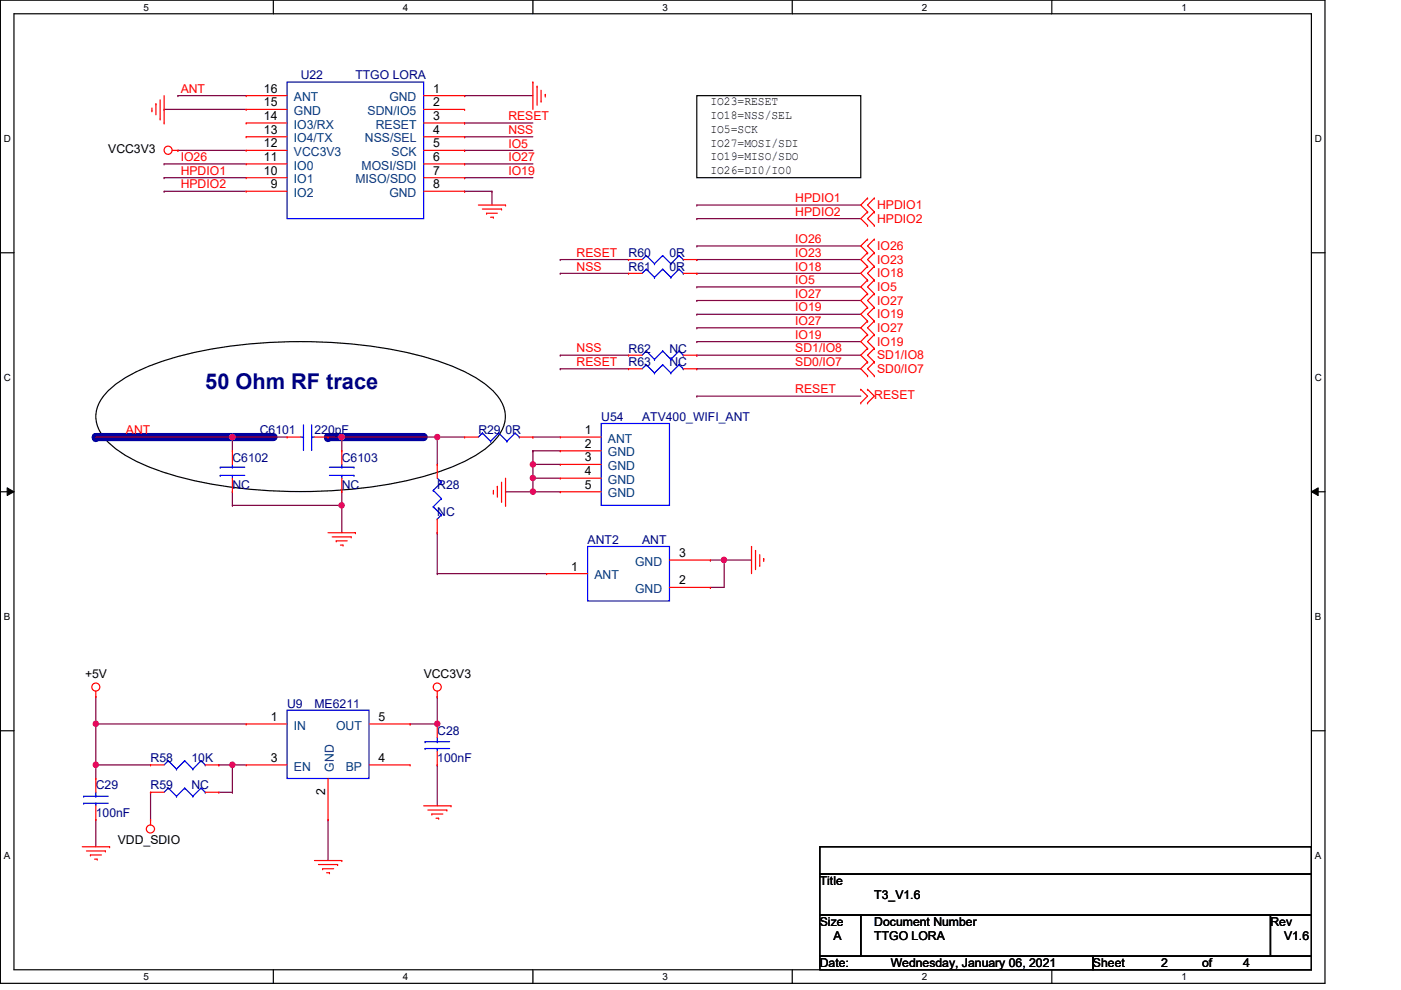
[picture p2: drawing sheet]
<svg xmlns="http://www.w3.org/2000/svg" width="297mm" height="210mm" viewBox="0 0 297 210" stroke-linecap="round" stroke-linejoin="round" font-family="sans-serif">
<path d="M.1 0h280.8v208.5h-280.8zM3 2.9h275v202.7h-275z" fill="none" stroke="#000" stroke-width=".25"/>
<g fill="#fff">
<path d="M30.4 .3h1.2v2.4h-1.2z"/>
<path d="M30.4 205.9h1.2v2.3h-1.2z"/>
</g>
<path d="M58 0v2.9M58 205.6v2.9" fill="none" stroke="#000" stroke-width=".25"/>
<g fill="#fff">
<path d="M85.4 .3h1.2v2.4h-1.2z"/>
<path d="M85.4 205.9h1.2v2.3h-1.2z"/>
</g>
<path d="M113 0v2.9M113 205.6v2.9" fill="none" stroke="#000" stroke-width=".25"/>
<g fill="#fff">
<path d="M140.5 .3h1.1v2.4h-1.1z"/>
<path d="M140.5 205.9h1.1v2.3h-1.1z"/>
</g>
<path d="M168 0v2.9M168 205.6v2.9" fill="none" stroke="#000" stroke-width=".25"/>
<g fill="#fff">
<path d="M195.4 .3h1.2v2.4h-1.2z"/>
<path d="M195.4 205.9h1.2v2.3h-1.2z"/>
</g>
<path d="M223 0v2.9M223 205.6v2.9" fill="none" stroke="#000" stroke-width=".25"/>
<g fill="#fff">
<path d="M250.5 .3h1.1v2.4h-1.1z"/>
<path d="M250.5 205.9h1.1v2.3h-1.1z"/>
<path d="M.8 28.2h1.5v2.4h-1.5z"/>
<path d="M278.8 28.2h1.4v2.4h-1.4z"/>
<path d="M.8 78.9h1.5v2.3h-1.5z"/>
<path d="M278.8 78.9h1.4v2.3h-1.4z"/>
</g>
<path d="M.1 53.6h2.9M278 53.6h2.9" fill="none" stroke="#000" stroke-width=".25"/>
<g fill="#fff">
<path d="M.8 129.6h1.4v2.3h-1.4z"/>
<path d="M278.8 129.6h1.3v2.3h-1.3z"/>
</g>
<path d="M.1 104.3h2.9M278 104.3h2.9" fill="none" stroke="#000" stroke-width=".25"/>
<path d="M1.5 103.4l1.5 .9-1.5 .8zM278 104.3l1.5-.9v1.7z" fill="#000"/>
<path d="M1.5 103.4l1.5 .9-1.5 .8zM278 104.3l1.5-.9v1.7z" fill="none" stroke="#000" stroke-width=".21"/>
<g fill="#fff">
<path d="M.8 180.3h1.4v2.3h-1.4z"/>
<path d="M278.8 180.3h1.3v2.3h-1.3z"/>
</g>
<path d="M23.2 82.7a34.8 34.8 0 0 1 14.4-7.1 108.3 108.3 0 0 1 52.2 0 34.9 34.9 0 0 1 14.5 7.1 7.2 7.2 0 0 1 2.4 8 14.2 14.2 0 0 1-6.6 6.3 65.6 65.6 0 0 1-23.9 6.5 104.9 104.9 0 0 1-41-3.2 32.8 32.8 0 0 1-12-6.3 7.2 7.2 0 0 1-2.4-8l.6-1.2zM.1 154.9h2.9M278 154.9h2.9" fill="none" stroke="#000" stroke-width=".25"/>
<path d="M20.3 92.7h37.7" fill="none" stroke="#0000a0" stroke-width="1.7"/>
<circle cx="20.3" cy="92.7" r=".87" fill="#0000a0"/>
<path d="M69.6 92.7h20.2" fill="none" stroke="#0000a0" stroke-width="1.7"/>
<circle cx="69.6" cy="92.7" r=".87" fill="#0000a0"/>
<path d="M147.7 20.3h34.8v17.4h-34.8z" fill="none" stroke="#000" stroke-width=".25"/>
<g fill="none" stroke="#7f003f" stroke-width=".25">
<path d="M34.8 34.8h.1M34.8 37.7h.1M34.8 34.8h17.4M34.8 37.7h17.4M34.8 40.6h.1M34.8 40.6h17.4M147.7 52.2h.1M147.7 43.5h.1M147.7 46.4h.1M147.7 52.2h34.8M147.7 43.5h34.8M147.7 46.4h34.8"/>
<path d="M49.3 92.7h.1M49.3 92.7v2.9M72.5 92.7h.1M72.5 92.7v2.9M72.5 107.1h.1M72.5 107.1v5.8"/>
</g>
<circle cx="72.4" cy="107.1" r=".56" fill="#f0f"/>
<circle cx="72.4" cy="107.1" r=".56" fill="none" stroke="#f0f" stroke-width=".25"/>
<path d="M20.3 92.7h.1M20.3 92.7h40.6M49.3 92.7h.1M49.3 104.3h.1M49.3 104.3v2.8" fill="none" stroke="#7f003f" stroke-width=".25"/>
<circle cx="49.3" cy="92.7" r=".56" fill="#f0f"/>
<circle cx="49.3" cy="92.7" r=".56" fill="none" stroke="#f0f" stroke-width=".25"/>
<path d="M69.6 92.7h.1M69.6 92.7h2.9M49.3 107.1h.1M72.5 104.3h.1M72.5 104.3v2.8h-23.2M113 104.3h.1M113 104.3h5.8" fill="none" stroke="#7f003f" stroke-width=".25"/>
<circle cx="113" cy="104.2" r=".56" fill="#f0f"/>
<circle cx="113" cy="104.2" r=".56" fill="none" stroke="#f0f" stroke-width=".25"/>
<path d="M113 95.6h.1M113 95.6h5.8M113 95.6v2.9M113 101.4h.1M113 101.4h5.8" fill="none" stroke="#7f003f" stroke-width=".25"/>
<circle cx="113" cy="101.3" r=".56" fill="#f0f"/>
<circle cx="113" cy="101.3" r=".56" fill="none" stroke="#f0f" stroke-width=".25"/>
<path d="M113 98.5h.1M113 98.5h5.8M113 101.4h.1M113 101.4v2.9" fill="none" stroke="#7f003f" stroke-width=".25"/>
<circle cx="113" cy="98.5" r=".56" fill="#f0f"/>
<circle cx="113" cy="98.5" r=".56" fill="none" stroke="#f0f" stroke-width=".25"/>
<g fill="none" stroke="#7f003f" stroke-width=".25">
<path d="M34.8 23.2h.1M34.8 23.2h17.4M37.7 31.9h.1M37.7 20.3h.1M37.7 31.9h14.5M37.7 20.3h14.5M98.5 37.7h.1M98.5 34.8h.1M98.5 31.9h.1M98.5 29h.1M98.5 26.1h.1M98.5 20.3h.1"/>
<path d="M98.5 37.7h14.5M98.5 34.8h14.5M98.5 31.9h14.5M98.5 29h14.5M98.5 26.1h14.5M98.5 20.3h14.5M98.5 40.6h.1M98.5 40.6h5.8M104.3 40.6h.1M104.3 40.6v2.9M147.7 58h.1M147.7 55h.1"/>
<path d="M147.7 58h34.8M147.7 55h34.8M147.7 66.6h.1M147.7 63.7h.1M147.7 60.8h.1M147.7 66.6h34.8M147.7 63.7h34.8M147.7 60.8h34.8M92.7 92.7h.1M92.7 92.7v5.8M92.7 92.7h5.8M113 98.5h.1"/>
<path d="M113 92.7h.1M113 98.5v2.9M113 92.7h5.8M92.7 112.9h.1M92.7 112.9v8.7M107.2 104.3h.1M107.2 104.3h5.8"/>
</g>
<circle cx="92.7" cy="92.7" r=".56" fill="#f0f"/>
<circle cx="92.7" cy="92.7" r=".56" fill="none" stroke="#f0f" stroke-width=".25"/>
<path d="M72.5 92.7h.1M72.5 92.7h20.2" fill="none" stroke="#7f003f" stroke-width=".25"/>
<circle cx="72.4" cy="92.7" r=".56" fill="#f0f"/>
<circle cx="72.4" cy="92.7" r=".56" fill="none" stroke="#f0f" stroke-width=".25"/>
<path d="M153.5 118.7h.1M153.5 118.7h5.8M153.5 118.7v5.8h-2.9M150.6 124.5h.1" fill="none" stroke="#7f003f" stroke-width=".25"/>
<circle cx="153.5" cy="118.7" r=".56" fill="#f0f"/>
<circle cx="153.5" cy="118.7" r=".56" fill="none" stroke="#f0f" stroke-width=".25"/>
<path d="M150.6 118.7h.1M150.6 118.7h2.9M92.7 121.6h.1M92.7 121.6h23.2M20.3 153.5h.1M20.3 153.5h31.9" fill="none" stroke="#7f003f" stroke-width=".25"/>
<circle cx="20.3" cy="153.5" r=".56" fill="#f0f"/>
<circle cx="20.3" cy="153.5" r=".56" fill="none" stroke="#f0f" stroke-width=".25"/>
<path d="M86.9 153.5h.1M92.7 147.7h.1M92.7 147.7v5.8h-5.8M20.3 162.2h.1M20.3 162.2h11.6M92.7 162.2h.1M92.7 162.2v8.7" fill="none" stroke="#7f003f" stroke-width=".25"/>
<circle cx="92.7" cy="153.5" r=".56" fill="#f0f"/>
<circle cx="92.7" cy="153.5" r=".56" fill="none" stroke="#f0f" stroke-width=".25"/>
<path d="M20.3 147.7h.1M20.3 147.7v5.8M49.3 162.2h.1M49.3 162.2h2.9M69.6 173.8h.1M69.6 173.8v8.7" fill="none" stroke="#7f003f" stroke-width=".25"/>
<circle cx="49.3" cy="162.2" r=".56" fill="#f0f"/>
<circle cx="49.3" cy="162.2" r=".56" fill="none" stroke="#f0f" stroke-width=".25"/>
<path d="M20.3 153.5v11.6M20.3 173.8h.1M20.3 162.2h.1M20.3 173.8v5.7" fill="none" stroke="#7f003f" stroke-width=".25"/>
<circle cx="20.3" cy="162.2" r=".56" fill="#f0f"/>
<circle cx="20.3" cy="162.2" r=".56" fill="none" stroke="#f0f" stroke-width=".25"/>
<g fill="none" stroke="#7f003f" stroke-width=".25">
<path d="M118.8 55h.1M118.8 58h.1M118.8 55h14.5M118.8 58h14.5M118.8 78.2h.1M118.8 75.3h.1M118.8 75.3h14.5M118.8 78.2h14.5M147.7 72.4h.1M147.7 69.5h.1M147.7 75.3h.1M147.7 78.2h.1"/>
<path d="M147.7 72.4h34.8M147.7 69.5h34.8M147.7 75.3h34.8M147.7 78.2h34.8M147.7 84h.1M147.7 84h34.8M31.9 168h.1M31.9 168v5.8M46.4 162.2h.1M46.4 168h2.9M46.4 162.2h2.9M49.3 168h.1"/>
<path d="M49.3 162.2h.1M49.3 162.2v5.8"/>
</g>
<g fill="none" stroke="#f00" stroke-width=".25">
<path d="M113 17.4h.1M113 17.4v5.8M113.9 18.3h.1M113.9 18.3v4M114.7 19.1v2.4M32.2 23.5h.1M32.2 22.9v.6M33.1 22h.1M33.1 22v2.3M33.9 25.2h.1M33.9 21.2v4M34.8 26.1h.1"/>
<path d="M34.8 20.3v5.8M36.5 31.9h1.2M37.7 31.9h.1M52.2 20.3h.1M52.2 31.9h.1M52.2 26.1h.1M52.2 29h.1M52.2 34.8h.1M52.2 37.7h.1M52.2 23.2h.1M52.2 31.9h8.7M52.2 20.3h8.7"/>
<path d="M52.2 37.7h8.7M52.2 34.8h8.7M52.2 29h8.7M52.2 26.1h8.7M52.2 23.2h8.7M89.8 31.9h8.7M89.8 20.3h8.7M89.8 37.7h8.7M89.8 34.8h8.7M89.8 29h8.7M89.8 26.1h8.7M89.8 23.2h8.7"/>
<path d="M98.5 37.7h.1M98.5 34.8h.1M98.5 31.9h.1M98.5 29h.1M98.5 26.1h.1M98.5 23.2h.1M98.5 20.3h.1M114.7 21.5h.1M115.6 20h.1M115.6 20v.6M52.2 40.6h.1M52.2 40.6h8.7"/>
<path d="M89.8 40.6h8.7M98.5 40.6h.1M101.4 43.5h5.8M102.3 44.3h4M103.2 45.2h.1M103.2 45.2h2.2M104 46.1h.6M104.6 46.1h.1M106.3 44.3h.1M107.2 43.5h.1M133.3 55h.1M133.3 58h.1"/>
<path d="M133.3 55h2.8M133.3 58h2.8M144.9 55h2.8M144.9 58h2.8M147.7 55h.1M147.7 58h.1M183.9 42h.1M183.9 44.9h.1M183.9 47.8h.1M183.9 50.7h.1M183.9 53.6h.1M183.9 56.5h.1"/>
<path d="M183.9 59.4h.1M183.9 42l-1.4 1.5 1.4 1.4M183.9 44.9l-1.4 1.5 1.4 1.4M183.9 50.7l-1.4 1.5 1.4 1.4M183.9 53.6l-1.4 1.4 1.4 1.5M183.9 56.5l-1.4 1.5 1.4 1.4M183.9 59.4l-1.4 1.4 1.4 1.5M185.4 44.9h.1M185.4 42h.1M185.4 47.8h.1M185.4 53.6h.1M185.4 50.7h.1"/>
<path d="M185.4 56.5h.1M185.4 59.4h.1M185.4 42l-1.5 1.5 1.5 1.4M185.4 44.9l-1.5 1.5 1.5 1.4M185.4 50.7l-1.5 1.5 1.5 1.4M185.4 53.6l-1.5 1.4 1.5 1.5M185.4 56.5l-1.5 1.5 1.5 1.4M185.4 59.4l-1.5 1.4 1.5 1.5M133.3 78.2h.1M133.3 75.3h.1M133.3 78.2h2.8M133.3 75.3h2.8"/>
<path d="M144.9 78.2h2.8M144.9 75.3h2.8M147.7 78.2h.1M147.7 75.3h.1M183.9 62.3h.1M183.9 65.2h.1M183.9 68.1h.1M183.9 71h.1M183.9 73.9h.1M183.9 76.8h.1M183.9 79.7h.1M183.9 62.3l-1.4 1.4 1.4 1.5"/>
<path d="M183.9 65.2l-1.4 1.4 1.4 1.5M183.9 68.1l-1.4 1.4 1.4 1.5M183.9 71l-1.4 1.4 1.4 1.5M183.9 73.9l-1.4 1.4 1.4 1.5M183.9 76.8l-1.4 1.4 1.4 1.5M185.4 62.3h.1M185.4 65.2h.1M185.4 68.1h.1M185.4 71h.1M185.4 73.9h.1M185.4 76.8h.1M185.4 79.7h.1"/>
<path d="M185.4 62.3l-1.5 1.4 1.5 1.5M185.4 65.2l-1.5 1.4 1.5 1.5M185.4 68.1l-1.5 1.4 1.5 1.5M185.4 71l-1.5 1.4 1.5 1.5M185.4 73.9l-1.5 1.4 1.5 1.5M185.4 76.8l-1.5 1.4 1.5 1.5M49.3 95.6h.1M49.3 95.6v2.9M60.9 92.7h.1M60.9 92.7h2.9M66.7 92.7h2.9M69.6 92.7h.1"/>
<path d="M72.5 95.6h.1M72.5 95.6v2.9M92.7 98.5h.1M92.7 98.5v2.9M98.5 92.7h.1M98.5 92.7h2.9M110.1 92.7h2.9M113 92.7h.1M118.8 92.7h.1M118.8 95.6h.1M118.8 98.5h.1M118.8 92.7h8.7"/>
<path d="M118.8 95.6h8.7M118.8 98.5h8.7M182.5 85.4h.1M182.5 82.5h.1M182.5 82.5l1.4 1.5-1.4 1.4M183.9 85.4h.1M183.9 82.5h.1M183.9 82.5l1.5 1.5-1.5 1.4M49.3 104.3h.1M49.3 101.4v2.9M69.6 112.9h5.7M70.4 113.8h4.1"/>
<path d="M71.3 114.7h.1M71.3 114.7h2.3M72.2 115.6h.5M72.5 104.3h.1M72.5 101.4v2.9M72.7 115.6h.1M74.5 113.8h.1M75.3 112.9h.1M92.7 112.9h.1M92.7 110.1v2.8M104.6 104.6h.1M104.6 104v.6"/>
<path d="M105.4 103.1h.1M105.4 103.1v2.3M106.3 106.3h.1M106.3 102.2v4.1M107.2 107.1h.1M107.2 101.4v5.7M118.8 101.4h.1M118.8 104.3h.1M118.8 101.4h8.7M118.8 104.3h8.7M141.9 118.7h8.7M150.6 118.7h.1"/>
<path d="M159.3 115.9h.1M159.3 115.9v5.7M160.2 116.7h.1M160.2 116.7v4.1M161.1 119.9h.1M161.1 117.6v2.3M161.9 118.4h.1M161.9 118.4v.6M115.9 121.6h.1M115.9 121.6h8.7M141.9 124.5h8.7M150.6 124.5h.1"/>
<path d="M20.3 147.7h.1M20.3 146.6v1.1M52.2 153.5h.1M52.2 153.5h8.7M78.2 153.5h8.7M86.9 153.5h.1M92.7 147.7h.1M92.7 153.5h.1M92.7 146.6v1.1M92.7 153.5v2.9M92.7 159.3v2.9M17.4 179.5h5.8"/>
<path d="M20.3 173.8h.1M20.3 165.1h.1M20.3 165.1v2.9M20.3 170.9v2.9M23.2 179.5h.1M31.9 173.8h.1M31.9 162.2h.1M31.9 168h.1M31.9 173.8v1.1M31.9 162.2h2.9M31.9 168h2.9M43.5 162.2h2.9"/>
<path d="M43.5 168h2.9M46.4 162.2h.1M46.4 168h.1M52.2 162.2h.1M52.2 162.2h8.7M69.6 173.8h.1M69.6 165.1v8.7M78.2 162.2h8.7M86.9 162.2h.1M89.8 170.9h5.8M90.7 171.7h4M91.6 172.6h.1"/>
<path d="M91.6 172.6h2.3M92.5 173.5h.5M92.7 162.2h.1M93 173.5h.1M94.7 171.7h.1M95.6 170.9h.1M18.3 180.4h4M19.2 181.3h.1M19.2 181.3h2.3M20.1 182.2h.5M20.6 182.2h.1M22.3 180.4h.1"/>
<path d="M66.7 182.5h5.8M67.5 183.3h4.1M68.4 184.2h.1M68.4 184.2h2.3M69.3 185h.5M69.8 185h.1M71.6 183.3h.1M72.5 182.5h.1"/>
<circle cx="35.6" cy="31.8" r=".86"/>
<circle cx="20.3" cy="145.7" r=".85"/>
<circle cx="92.7" cy="145.7" r=".85"/>
<circle cx="31.9" cy="175.8" r=".86"/>
</g>
<path d="M173.8 179.5h104.2v5.8h-104.2zM173.8 185.3h104.2v8.7h-104.2zM173.8 194h8.7v8.7h-8.7zM182.5 194h86.9v8.7h-86.9zM269.4 194h8.6v8.7h-8.6zM173.8 202.7h57.9v2.9h-57.9zM231.7 202.7h46.3v2.9h-46.3z" fill="none" stroke="#000" stroke-width=".25"/>
<g fill="none" stroke="#00f" stroke-width=".25">
<path d="M60.9 17.4h28.9v29h-28.9zM137 54.2h.1M137 57.1h.1M137 54.2l-.9 .8M137 54.2l1.8 1.7M137 57.1l-.9 .9M137 57.1l1.8 1.7M138.8 55.9h.1M138.8 58.8h.1M140.5 54.2h.1M140.5 57.1h.1M140.5 54.2l-1.7 1.7"/>
<path d="M140.5 54.2l1.7 1.7M140.5 57.1l-1.7 1.7M140.5 57.1l1.7 1.7M142.2 55.9h.1M142.2 58.8h.1M144 54.2h.1M144 57.1h.1M144 54.2l-1.8 1.7M144 54.2l.9 .8M144 57.1l-1.8 1.7M144 57.1l.9 .9M144.9 55h.1"/>
<path d="M144.9 58h.1M137 77.3h.1M137 74.4h.1M137 77.3l-.9 .9M137 77.3l1.8 1.8M137 74.4l-.9 .9M137 74.4l1.8 1.8M138.8 79.1h.1M138.8 76.2h.1M140.5 77.3h.1M140.5 74.4h.1M140.5 77.3l-1.7 1.8"/>
<path d="M140.5 77.3l1.7 1.8M140.5 74.4l-1.7 1.8M140.5 74.4l1.7 1.8M142.2 79.1h.1M142.2 76.2h.1M144 77.3h.1M144 74.4h.1M144 77.3l-1.8 1.8M144 77.3l.9 .9M144 74.4l-1.8 1.8M144 74.4l.9 .9M144.9 78.2h.1"/>
<path d="M144.9 75.3h.1M46.7 99.1h.1M46.7 99.1h5.2M49.3 99.1h.1M49.3 98.5v.6M63.8 92.7h.5M64.3 95.3h.1M64.3 92.7h.1M64.3 90.1v5.2M66.1 92.7h.1M66.1 95.3h.1M66.1 92.7h.6"/>
<path d="M66.1 90.1v5.2M69.8 99.1h5.3M72.5 99.1h.1M72.5 98.5v.6M75.1 99.1h.1M102.3 91.8h.1M102.3 91.8l-.9 .9M102.3 91.8l1.7 1.8M104 93.6h.1M105.7 91.8h.1M105.7 91.8l-1.7 1.8M105.7 91.8l1.8 1.8"/>
<path d="M107.5 93.6h.1M109.2 91.8h.1M109.2 91.8l-1.7 1.8M109.2 91.8l.9 .9M110.1 92.7h.1M127.5 89.8h14.4v17.3h-14.4zM46.7 100.8h.1M46.7 100.8h5.2M49.3 100.8h.1M49.3 100.8v.6M69.8 100.8h5.3M72.5 100.8h.1"/>
<path d="M72.5 100.8v.6M75.1 100.8h.1M91.9 104h.1M91.9 107.4h.1M91.9 104l1.7 1.7M91.9 107.4l1.7 1.8M92.7 110.1h.1M92.7 101.4l.9 .8M93.6 102.2h.1M93.6 105.7h.1M93.6 109.2h.1M93.6 109.2l-.9 .9"/>
<path d="M93.6 102.2l-1.7 1.8M93.6 105.7l-1.7 1.7M124.6 115.9h17.3v11.5h-17.3zM60.9 150.6h17.3v14.5h-17.3zM90.1 157.3h.1M90.1 158.7h.1M90.1 157.3h5.2M90.1 158.7h5.2M92.7 158.7h.1M92.7 157.3h.1M92.7 156.4v.9M92.7 158.7v.6"/>
<path d="M17.7 168.8h.1M17.7 170.3h.1M17.7 168.8h5.2M17.7 170.3h5.2M20.3 170.3h.1M20.3 168.8h.1M20.3 168v.8M20.3 170.3v.6M35.7 161.3h.1M35.7 167.1h.1M35.7 161.3l-.9 .9M35.7 161.3l1.7 1.8"/>
<path d="M35.7 167.1l-.9 .9M35.7 167.1l1.7 1.7M37.4 163.1h.1M37.4 168.8h.1M39.2 161.3h.1M39.2 167.1h.1M39.2 161.3l-1.8 1.8M39.2 161.3l1.7 1.8M39.2 167.1l-1.8 1.7M39.2 167.1l1.7 1.7M40.9 163.1h.1M40.9 168.8h.1"/>
<path d="M42.6 161.3h.1M42.6 167.1h.1M42.6 161.3l-1.7 1.8M42.6 161.3l.9 .9M42.6 167.1l-1.7 1.7M42.6 167.1l.9 .9M43.5 162.2h.1M43.5 168h.1"/>
</g>
<circle cx="72.4" cy="107.1" r=".56" fill="#f0f"/>
<circle cx="72.4" cy="107.1" r=".56" fill="none" stroke="#f0f" stroke-width=".25"/>
<circle cx="49.3" cy="92.7" r=".56" fill="#f0f"/>
<circle cx="49.3" cy="92.7" r=".56" fill="none" stroke="#f0f" stroke-width=".25"/>
<circle cx="113" cy="104.2" r=".56" fill="#f0f"/>
<circle cx="113" cy="104.2" r=".56" fill="none" stroke="#f0f" stroke-width=".25"/>
<circle cx="113" cy="101.3" r=".56" fill="#f0f"/>
<circle cx="113" cy="101.3" r=".56" fill="none" stroke="#f0f" stroke-width=".25"/>
<circle cx="113" cy="98.5" r=".56" fill="#f0f"/>
<circle cx="113" cy="98.5" r=".56" fill="none" stroke="#f0f" stroke-width=".25"/>
<circle cx="92.7" cy="92.7" r=".56" fill="#f0f"/>
<circle cx="92.7" cy="92.7" r=".56" fill="none" stroke="#f0f" stroke-width=".25"/>
<circle cx="72.4" cy="92.7" r=".56" fill="#f0f"/>
<circle cx="72.4" cy="92.7" r=".56" fill="none" stroke="#f0f" stroke-width=".25"/>
<circle cx="153.5" cy="118.7" r=".56" fill="#f0f"/>
<circle cx="153.5" cy="118.7" r=".56" fill="none" stroke="#f0f" stroke-width=".25"/>
<circle cx="20.3" cy="153.5" r=".56" fill="#f0f"/>
<circle cx="20.3" cy="153.5" r=".56" fill="none" stroke="#f0f" stroke-width=".25"/>
<circle cx="92.7" cy="153.5" r=".56" fill="#f0f"/>
<circle cx="92.7" cy="153.5" r=".56" fill="none" stroke="#f0f" stroke-width=".25"/>
<circle cx="49.3" cy="162.2" r=".56" fill="#f0f"/>
<circle cx="49.3" cy="162.2" r=".56" fill="none" stroke="#f0f" stroke-width=".25"/>
<circle cx="20.3" cy="162.2" r=".56" fill="#f0f"/>
<circle cx="20.3" cy="162.2" r=".56" fill="none" stroke="#f0f" stroke-width=".25"/>
<text font-size="4.6" fill="#00007f" x="43.5" y="82.5">50 Ohm RF trace</text>
<g font-size="2.6" fill="#00007f">
<text x="63.8" y="16.8">U22</text>
<text x="75.3" y="16.8">TTGO LORA</text>
<text x="133.3" y="54.5">R60</text>
<text x="133.3" y="57.4">R61</text>
<text x="141.9" y="54.5">0R</text>
<text x="141.9" y="57.4">0R</text>
<text x="133.3" y="77.6">R63</text>
<text x="133.3" y="74.8">R62</text>
<text x="141.9" y="77.6">NC</text>
<text x="141.9" y="74.8">NC</text>
<text x="127.5" y="89.2">U54</text>
<text x="136.1" y="89.2">ATV400_WIFI_ANT</text>
<text x="55.1" y="92.1">C6101</text>
<text x="66.7" y="92.1">220pF</text>
<text x="101.4" y="92.1">R29 0R</text>
<text x="49.3" y="97.9">C6102</text>
<text x="72.5" y="97.9">C6103</text>
<text x="49.3" y="103.7">NC</text>
<text x="72.5" y="103.7">NC</text>
<text x="92.7" y="103.7">R28</text>
<text x="92.7" y="109.5">NC</text>
<text x="124.6" y="115.3">ANT2</text>
<text x="136.1" y="115.3">ANT</text>
<text x="60.9" y="150">U9</text>
<text x="66.7" y="150">ME6211</text>
<text x="92.7" y="155.8">C28</text>
<text x="31.9" y="161.6">R58</text>
<text x="40.6" y="161.6">10K</text>
<text x="92.7" y="161.6">100nF</text>
<text x="20.3" y="167.4">C29</text>
<text x="31.9" y="167.4">R59</text>
<text x="40.6" y="167.4">NC</text>
<text x="20.3" y="173.2">100nF</text>
</g>
<g font-size="2.6" fill="#f00">
<text x="38.3" y="19.7">ANT</text>
<text x="107.8" y="28.4">NSS</text>
<text x="107.8" y="25.5">RESET</text>
<text x="38.3" y="34.2">IO26</text>
<text x="107.8" y="34.2">IO27</text>
<text x="107.8" y="31.3">IO5</text>
<text x="38.3" y="37.1">HPDIO1</text>
<text x="38.3" y="40">HPDIO2</text>
<text x="107.8" y="37.1">IO19</text>
<text x="168.6" y="42.9">HPDIO1</text>
<text x="168.6" y="45.8">HPDIO2</text>
<text x="186" y="44.3">HPDIO1</text>
<text x="186" y="47.2">HPDIO2</text>
<text x="168.6" y="51.6">IO26</text>
<text x="186" y="53">IO26</text>
<text x="122.3" y="54.4">RESET</text>
<text x="122.3" y="57.4">NSS</text>
<text x="168.6" y="57.4">IO18</text>
<text x="168.6" y="54.4">IO23</text>
<text x="186" y="55.9">IO23</text>
<text x="186" y="58.8">IO18</text>
<text x="168.6" y="63.1">IO27</text>
<text x="168.6" y="60.2">IO5</text>
<text x="186" y="61.7">IO5</text>
<text x="186" y="64.6">IO27</text>
<text x="168.6" y="66">IO19</text>
<text x="168.6" y="71.8">IO19</text>
<text x="168.6" y="68.9">IO27</text>
<text x="186" y="67.5">IO19</text>
<text x="186" y="70.4">IO27</text>
<text x="122.3" y="77.6">RESET</text>
<text x="122.3" y="74.7">NSS</text>
<text x="168.6" y="74.7">SD1/IO8</text>
<text x="168.6" y="77.6">SD0/IO7</text>
<text x="186" y="73.3">IO19</text>
<text x="186" y="76.2">SD1/IO8</text>
<text x="168.6" y="83.4">RESET</text>
<text x="186" y="79.1">SD0/IO7</text>
<text x="185.4" y="84.6">RESET</text>
<text x="26.7" y="92.1">ANT</text>
</g>
<g font-size="2.6">
<text x="56" y="19.6">16</text>
<text x="56" y="22.6">15</text>
<text x="91.9" y="22.6">2</text>
<text x="91.9" y="19.6">1</text>
<text x="150.6" y="22.4">IO23=RESET</text>
<text x="56" y="25.4">14</text>
<text x="56" y="28.4">13</text>
<text x="91.9" y="28.4">4</text>
<text x="91.9" y="25.4">3</text>
<text x="150.6" y="25.3">IO18=NSS/SEL</text>
<text x="150.6" y="28.2">IO5=SCK</text>
<text x="22.9" y="32.5">VCC3V3</text>
<text x="56" y="31.2">12</text>
<text x="56" y="34.1">11</text>
<text x="91.9" y="34.1">6</text>
<text x="91.9" y="31.2">5</text>
<text x="150.6" y="31.1">IO27=MOSI/SDI</text>
<text x="150.6" y="34">IO19=MISO/SDO</text>
<text x="56" y="37">10</text>
<text x="57.4" y="39.9">9</text>
<text x="91.9" y="37">7</text>
<text x="91.9" y="39.9">8</text>
<text x="150.6" y="36.8">IO26=DI0/IO0</text>
<text x="124" y="92">1</text>
<text x="124" y="95">2</text>
<text x="124" y="97.8">3</text>
<text x="124" y="100.8">4</text>
<text x="124" y="103.6">5</text>
<text x="144" y="118.1">3</text>
<text x="121.1" y="121">1</text>
<text x="144" y="123.9">2</text>
<text x="18" y="143.7">+5V</text>
<text x="89.8" y="143.7">VCC3V3</text>
<text x="57.4" y="152.9">1</text>
<text x="80.3" y="152.9">5</text>
<text x="57.4" y="161.5">3</text>
<text x="80.3" y="161.5">4</text>
<text x="68.9" y="168.5" transform="rotate(-90 68.9 168.5)">2</text>
<text x="25" y="179">VDD_SDIO</text>
<text x="173.8" y="187.7">Title</text>
<text x="185.4" y="190.6">T3_V1.6</text>
<text x="173.8" y="196.3">Size</text>
<text x="185.4" y="196.3">Document Number</text>
<text x="269.4" y="196.3">Rev</text>
<text x="176.7" y="199.3">A</text>
<text x="185.4" y="199.3">TTGO LORA</text>
<text x="272.2" y="199.3">V1.6</text>
<text x="173.8" y="205.1">Date:</text>
<text x="188.8" y="205.1">Wednesday, January 06, 2021</text>
<text x="231.7" y="205.1">Sheet</text>
<text x="246.2" y="205.1">2</text>
<text x="254.9" y="205.1">of</text>
<text x="263.6" y="205.1">4</text>
</g>
<g font-size="2.6" fill="#003f7f">
<text x="62.3" y="21.5">ANT</text>
<text x="82.5" y="21.5">GND</text>
<text x="62.3" y="27.3">IO3/RX</text>
<text x="62.3" y="24.4">GND</text>
<text x="77.9" y="24.4">SDN/IO5</text>
<text x="79.7" y="27.3">RESET</text>
<text x="62.3" y="33.1">VCC3V3</text>
<text x="62.3" y="30.2">IO4/TX</text>
<text x="62.3" y="35.9">IO0</text>
<text x="76.7" y="35.9">MOSI/SDI</text>
<text x="77.4" y="30.2">NSS/SEL</text>
<text x="83" y="33.1">SCK</text>
<text x="62.3" y="38.9">IO1</text>
<text x="62.3" y="41.7">IO2</text>
<text x="75.4" y="38.9">MISO/SDO</text>
<text x="82.5" y="41.7">GND</text>
<text x="128.9" y="93.9">ANT</text>
<text x="128.9" y="96.8">GND</text>
<text x="128.9" y="99.7">GND</text>
<text x="128.9" y="102.6">GND</text>
<text x="128.9" y="105.5">GND</text>
<text x="134.7" y="119.9">GND</text>
<text x="126" y="122.8">ANT</text>
<text x="134.7" y="125.7">GND</text>
<text x="62.3" y="154.7">IN</text>
<text x="71.2" y="154.7">OUT</text>
<text x="62.3" y="163.4">EN</text>
<text x="70.8" y="163.6" transform="rotate(-90 70.8 163.6)">GND</text>
<text x="73.3" y="163.4">BP</text>
</g>
<g font-size="2.1">
<text x="30.4" y="2.2">5</text>
<text x="85.4" y="2.2">4</text>
<text x="140.5" y="2.2">3</text>
<text x="195.4" y="2.2">2</text>
<text x="250.5" y="2.2">1</text>
<text x=".8" y="30.1">D</text>
<text x="278.8" y="30.1">D</text>
<text x=".8" y="80.8">C</text>
<text x="278.8" y="80.8">C</text>
<text x=".8" y="131.5">B</text>
<text x="278.8" y="131.5">B</text>
<text x=".8" y="182.2">A</text>
<text x="278.8" y="182.2">A</text>
<text x="30.4" y="207.8">5</text>
<text x="85.4" y="207.8">4</text>
<text x="140.5" y="207.8">3</text>
<text x="195.4" y="207.8">2</text>
<text x="250.5" y="207.8">1</text>
</g>
</svg>
